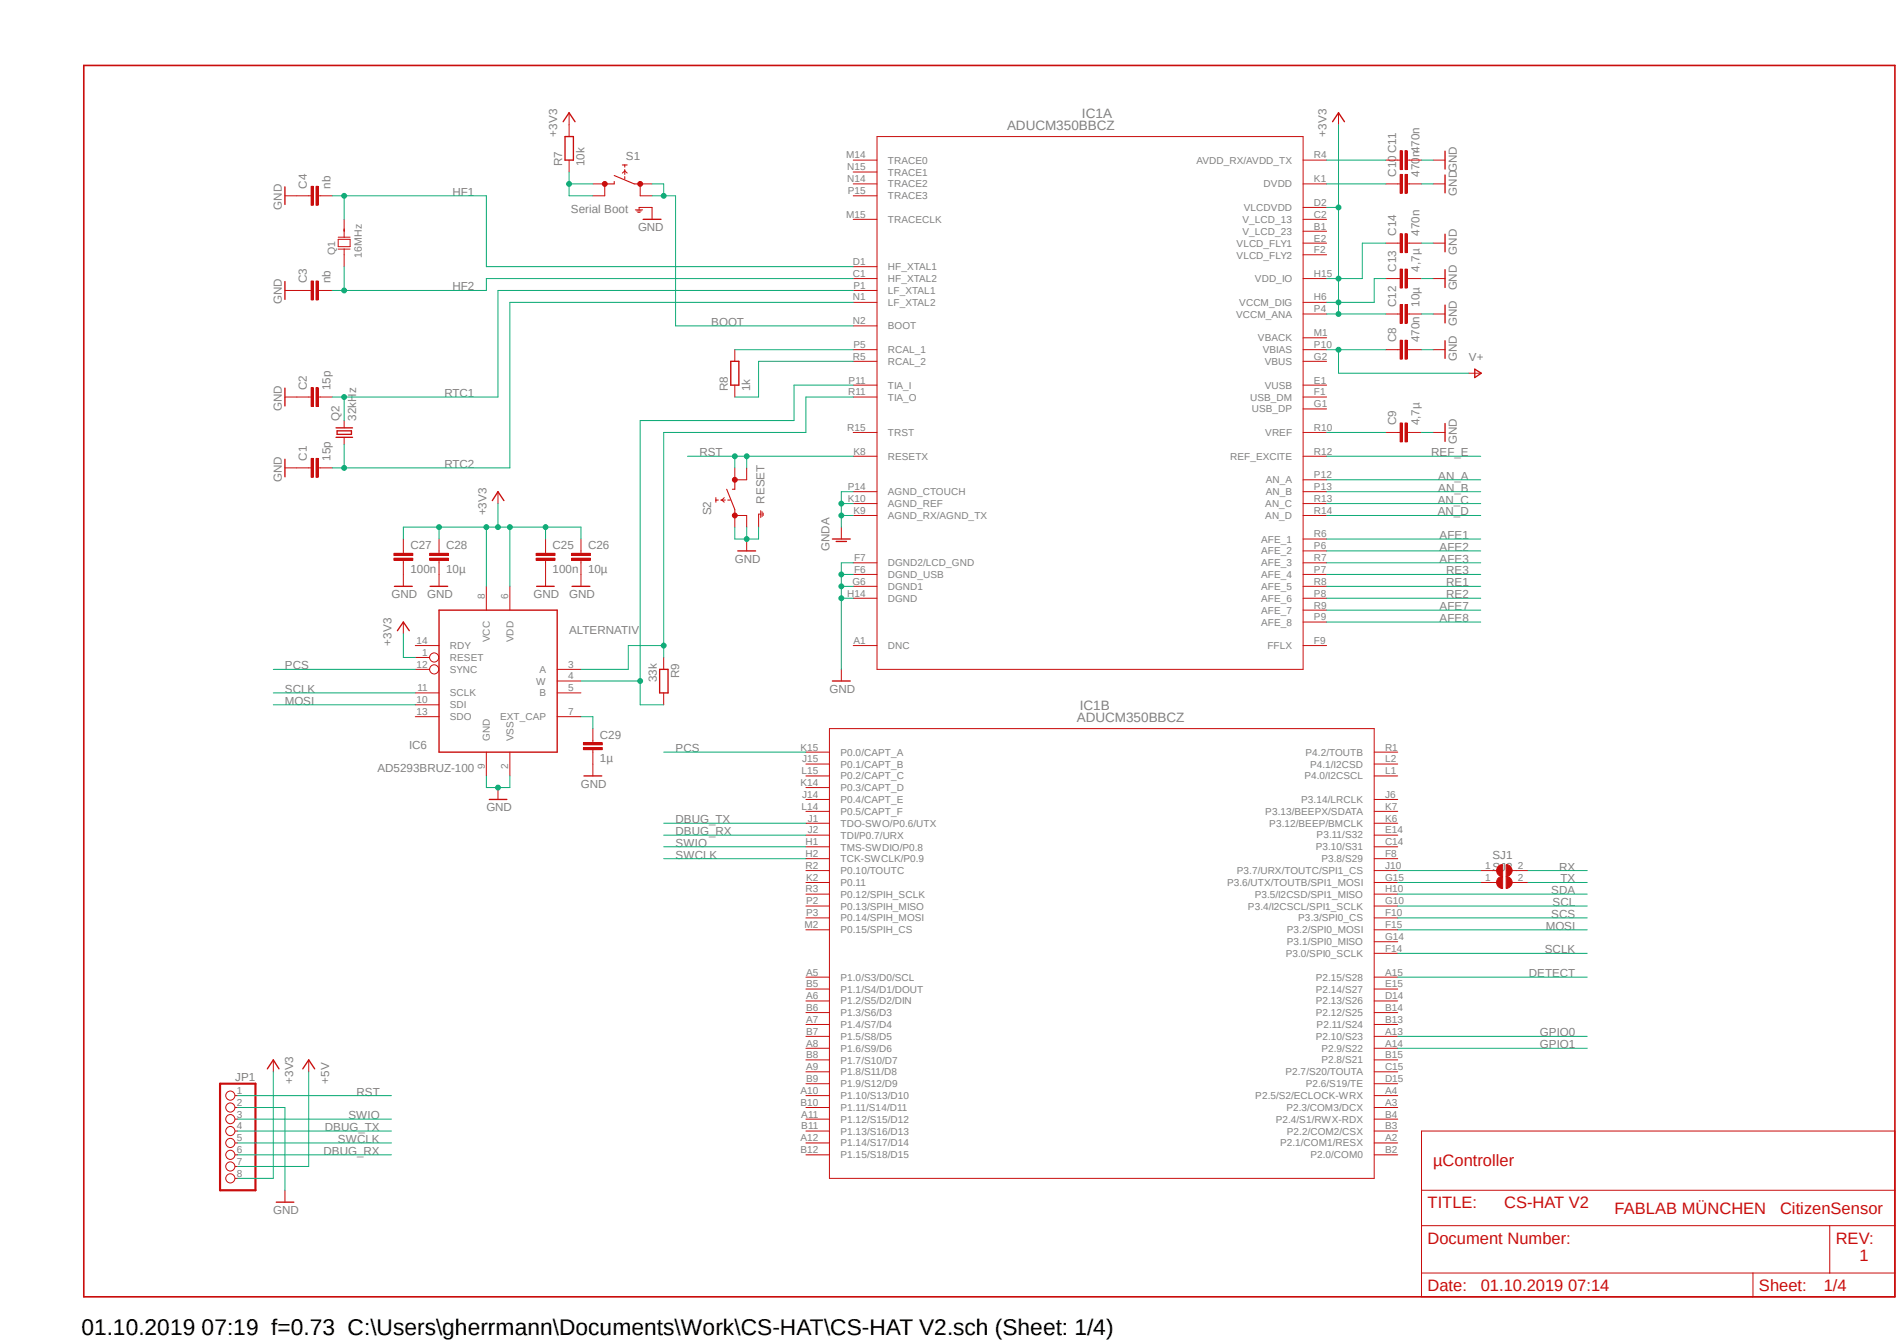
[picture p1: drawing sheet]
<svg xmlns="http://www.w3.org/2000/svg" width="297mm" height="210mm" viewBox="0 0 297 210" stroke-linecap="round" stroke-linejoin="round" font-family="sans-serif">
<path d="M12.7 10l284.3 193.4M297 10l-284.3 193.4" fill="none" stroke="#fff" stroke-width=".16"/>
<g fill="none" stroke="#c90d0c" stroke-width=".16">
<path d="M44.6 30.6h4.1M48.7 29.2h.4v2.9h-.4zM49.5 29.2h.3v2.9h-.3zM49.8 30.6h2.2M53 37.5h1.8v1.1h-1.8zM53 39h1.8M53 37.1h1.8M53.9 34.3v2.8M53.9 39v2.7M133.6 25.1h3.7M133.6 28.8h3.7M133.6 34.3h3.7"/>
<path d="M133.6 26.9h3.7M133.6 30.6h3.7M137.3 21.4h66.7v83.4h-66.7zM204 25.1h3.7M204 28.8h3.7M204 32.5h3.7M204 34.3h3.7M204 36.2h3.7M204 38.1h3.7M204 39.9h3.7M44.6 45.5h4.1M48.7 44h.4v2.9h-.4z"/>
<path d="M49.5 44h.3v2.9h-.3zM49.8 45.5h2.2M133.6 43.6h3.7M133.6 47.3h3.7M133.6 54.7h3.7M133.6 56.6h3.7M133.6 41.7h3.7M133.6 45.5h3.7M133.6 51h3.7M204 43.6h3.7M204 47.3h3.7M204 49.1h3.7"/>
<path d="M204 52.9h3.7M204 54.7h3.7M204 56.6h3.7M44.6 62.1h4.1M44.6 73.2h4.1M48.7 71.8h.4v2.9h-.4zM48.7 60.7h.4v2.9h-.4zM49.5 71.8h.3v2.9h-.3zM49.5 60.7h.3v2.9h-.3zM49.8 62.1h2.2M49.8 73.2h2.2M53.9 65.8v1.2"/>
<path d="M53.9 68.5v1.1M133.6 60.3h3.7M133.6 62.1h3.7M133.6 67.7h3.7M133.6 71.4h3.7M133.6 77h3.7M133.6 78.8h3.7M204 60.3h3.7M204 62.1h3.7M204 64h3.7M204 67.7h3.7M204 71.4h3.7"/>
<path d="M204 75.1h3.7M204 77h3.7M204 78.8h3.7M133.6 80.7h3.7M133.6 88.1h3.7M133.6 89.9h3.7M133.6 91.8h3.7M133.6 93.6h3.7M204 80.7h3.7M204 84.4h3.7M204 86.2h3.7M204 88.1h3.7"/>
<path d="M204 89.9h3.7M204 91.8h3.7M204 93.6h3.7M204 95.5h3.7M204 97.4h3.7M126.2 117.7h3.7M126.2 119.6h3.7M129.9 114h85.3v70.4h-85.3zM133.6 101h3.7M204 101h3.7M215.2 117.7h3.7M215.2 119.6h3.7"/>
<path d="M126.2 121.5h3.7M126.2 123.3h3.7M126.2 125.1h3.7M126.2 127h3.7M126.2 128.9h3.7M126.2 130.7h3.7M126.2 132.5h3.7M126.2 134.4h3.7M126.2 136.3h3.7M126.2 138.1h3.7M126.2 140h3.7M215.2 121.5h3.7"/>
<path d="M215.2 125.1h3.7M215.2 127h3.7M215.2 128.9h3.7M215.2 130.7h3.7M215.2 132.5h3.7M215.2 134.4h3.7M215.2 136.3h3.7M215.2 138.1h3.7M215.2 140h3.7M126.2 141.8h3.7M126.2 143.7h3.7M126.2 145.5h3.7"/>
<path d="M126.2 153h3.7M126.2 154.8h3.7M126.2 156.7h3.7M126.2 158.5h3.7M215.2 141.8h3.7M215.2 143.7h3.7M215.2 145.5h3.7M215.2 153h3.7M215.2 154.8h3.7M215.2 156.7h3.7M215.2 158.5h3.7M215.2 149.2h3.7"/>
<path d="M215.2 147.4h3.7M36.8 171.5h.4M36.8 173.4h.4M36.8 175.2h.4M36.8 177h.4M36.8 178.9h.4M42.8 165.9v1.9M48.3 165.9v1.9M126.2 160.4h3.7M126.2 162.2h3.7M126.2 164.1h3.7M126.2 165.9h3.7"/>
<path d="M126.2 167.8h3.7M126.2 169.6h3.7M126.2 171.5h3.7M126.2 173.4h3.7M126.2 175.2h3.7M126.2 177h3.7M126.2 178.9h3.7M215.2 160.4h3.7M215.2 162.2h3.7M215.2 164.1h3.7M215.2 165.9h3.7M215.2 167.8h3.7"/>
<path d="M215.2 169.6h3.7M215.2 171.5h3.7M215.2 173.4h3.7M215.2 175.2h3.7M215.2 177h3.7M215.2 178.9h3.7M36.8 180.8h.4M36.8 184.4h.4M36.8 182.6h.4M44.6 186.3v1.9M126.2 180.8h3.7M215.2 180.8h3.7"/>
<circle cx="36.1" cy="173.4" r=".72"/>
<circle cx="36.1" cy="175.2" r=".72"/>
<circle cx="36.1" cy="177" r=".72"/>
<circle cx="36.1" cy="171.5" r=".72"/>
<circle cx="36.1" cy="178.9" r=".72"/>
<circle cx="36.1" cy="182.6" r=".72"/>
<circle cx="36.1" cy="184.4" r=".72"/>
<circle cx="36.1" cy="180.8" r=".72"/>
</g>
<path d="M44.6 29.3v2.7M44.6 44.1v2.8M44.6 60.7v2.8M44.6 71.9v2.7M52.6 67h2.6M52.6 68.5h2.6M52.8 67.4h2.2v.6h-2.2zM41.9 167.3l.9-1.4 .9 1.4M47.4 167.3l.9-1.4 1 1.4M43.3 188.2h2.7" fill="none" stroke="#c90d0c" stroke-width=".21"/>
<path d="M48.9 29.2v2.9M49.7 29.2v2.9M48.9 44v2.9M49.7 44v2.9M48.9 60.7v2.9M48.9 71.8v2.9M49.7 60.7v2.9M49.7 71.8v2.9M34.5 169.6h5.5v16.7h-5.5z" fill="none" stroke="#c90d0c" stroke-width=".34"/>
<path d="M235.8 135.3a.93 .93 0 0 1 1 1 .93 .93 0 0 1-1 .9z" fill-rule="evenodd" fill="#c90d0c"/>
<path d="M235.8 135.3a.93 .93 0 0 1 1 1 .93 .93 0 0 1-1 .9z" fill="none" stroke="#c90d0c" stroke-width=".16"/>
<path d="M234.7 135.5l.6-.2v1.9a.95 .95 0 0 1-.9-.7 .95 .95 0 0 1 .3-1z" fill-rule="evenodd" fill="#c90d0c"/>
<path d="M231.9 136.3h2.5M234.7 135.5l.6-.2v1.9a.95 .95 0 0 1-.9-.7 .95 .95 0 0 1 .3-1zM236.8 136.3h2.5" fill="none" stroke="#c90d0c" stroke-width=".16"/>
<path d="M235.8 137.2a.93 .93 0 0 1 1 .9 .93 .93 0 0 1-1 1z" fill-rule="evenodd" fill="#c90d0c"/>
<path d="M235.8 137.2a.93 .93 0 0 1 1 .9 .93 .93 0 0 1-1 1z" fill="none" stroke="#c90d0c" stroke-width=".16"/>
<path d="M234.5 137.6l.2-.3 .6-.1v1.9a.95 .95 0 0 1-.8-1.5z" fill-rule="evenodd" fill="#c90d0c"/>
<g fill="none" stroke="#c90d0c" stroke-width=".16">
<path d="M89.1 17.7v3.7M209.6 17.7v1.8M89.1 25.1v1.8M94.7 28.8v1.8M97.4 27.1l.4-.3 .4 .3M99.5 32.9h1.1M99.7 33h.7M99.9 33.2h.3M100.2 28.8v1.8M100.2 32.5h-.1v.4M131.7 104.8v1.8M231.9 138.1h2.5"/>
<path d="M234.5 137.6l.2-.3 .6-.1v1.9a.95 .95 0 0 1-.8-1.5zM236.8 138.1h2.5"/>
</g>
<path d="M88.2 19l.9-1.3 .9 1.3M208.7 19l.9-1.3 .9 1.3M88.5 21.4h1.3v3.7h-1.3zM130.3 106.6h2.8" fill="none" stroke="#c90d0c" stroke-width=".21"/>
<path d="M96.2 27.5l3.1 1.3h.9M96.2 28.4v.4h-1.5M97.4 25.8h.8M97.8 25.8v.4M97.8 26.5v.8M97.8 27.6v.4" fill="none" stroke="#c90d0c" stroke-width=".17"/>
<circle cx="100.2" cy="28.8" r=".38" fill="#c90d0c"/>
<circle cx="100.2" cy="28.8" r=".38" fill="none" stroke="#c90d0c" stroke-width=".16"/>
<circle cx="94.7" cy="28.8" r=".38" fill="#c90d0c"/>
<g fill="none" stroke="#c90d0c" stroke-width=".16">
<path d="M92.8 28.8h1.9M92.8 30.6h1.9M100.2 28.8h1.9M100.2 30.6h1.9M100.2 32.5h1.9v1.8M217 28.8h2.2M217 25.1h2.2M217 38.1h2.2M219.2 27.3h.4v3h-.4zM219.2 23.6h.4v2.9h-.4zM219.2 36.6h.4v2.9h-.4zM220 27.3h.3v3h-.3z"/>
<path d="M220 23.6h.3v2.9h-.3zM220 36.6h.3v2.9h-.3zM220.3 28.8h2.3M220.3 25.1h2.3M220.3 38.1h2.3M224.4 28.8h1.9M224.4 25.1h1.9M224.4 38.1h1.9M115.1 54.7v1.9M217 54.7h2.2M217 49.1h2.2M217 43.6h2.2"/>
<path d="M219.2 53.3h.4v2.9h-.4zM219.2 47.7h.4v2.9h-.4zM219.2 42.1h.4v3h-.4zM220 53.3h.3v2.9h-.3zM220 47.7h.3v2.9h-.3zM220 42.1h.3v3h-.3zM220.3 54.7h2.3M220.3 49.1h2.3M220.3 43.6h2.3M224.4 54.7h1.9M224.4 49.1h1.9M224.4 43.6h1.9"/>
<path d="M113.4 77.9l-.4 .4 .4 .3M115.1 60.3v1.8M115.1 75.1h1.8M119.1 79.9v1.1M217 67.7h2.2M219.2 66.2h.4v3h-.4zM220 66.2h.3v3h-.3zM220.3 67.7h2.3M224.4 67.7h1.9M115.1 80.7h1.8M119.1 80.5h-.3v.2M119.3 80.1v.8"/>
<path d="M119.5 80.3v.4M131.7 82.5v1.9M103.9 102.9v1.9M103.9 108.5v1.8"/>
<circle cx="94.7" cy="28.8" r=".38"/>
</g>
<path d="M100.7 34.3h2.8M226.3 23.7v2.8M226.3 27.4v2.8M226.3 36.7v2.7M114.4 56.6h1.3v3.7h-1.3zM226.3 42.2v2.8M226.3 47.8v2.7M226.3 53.3v2.8M226.3 66.3v2.8M130.3 84.4h2.8M130.9 84.8h1.6M103.3 104.8h1.3v3.7h-1.3z" fill="none" stroke="#c90d0c" stroke-width=".21"/>
<g fill="none" stroke="#c90d0c" stroke-width=".34">
<path d="M219.4 23.6v2.9M219.4 27.3v3M219.4 36.6v2.9M220.2 23.6v2.9M220.2 27.3v3M220.2 36.6v2.9M219.4 42.1v3M219.4 47.7v2.9M219.4 53.3v2.9M220.2 42.1v3M220.2 47.7v2.9M220.2 53.3v2.9"/>
<path d="M219.4 66.2v3M220.2 66.2v3"/>
</g>
<path d="M112.1 78.3h.4M112.1 77.9v.7M112.9 78.3h.7M113.8 76.6l1.3 3.2v.9M114 78.3h.3M115.1 75.1v1.5h-.4" fill="none" stroke="#c90d0c" stroke-width=".17"/>
<circle cx="115.1" cy="80.7" r=".38" fill="#c90d0c"/>
<circle cx="115.1" cy="80.7" r=".38" fill="none" stroke="#c90d0c" stroke-width=".16"/>
<circle cx="115.1" cy="75.1" r=".38" fill="#c90d0c"/>
<g fill="none" stroke="#c90d0c" stroke-width=".16">
<path d="M230 58.4h1.9M78 77v1.8M115.1 73.2v1.9M116.9 73.2v1.9M61.7 87.4h2.9v.3h-2.9zM61.7 86.6h2.9v.4h-2.9zM63.2 84.4v2.2M63.2 87.7v4.1M63.2 97.4v1.8M67.3 87.4h2.9v.3h-2.9zM67.3 86.6h2.9v.4h-2.9zM68.7 84.4v2.2"/>
<path d="M68.7 87.7v4.1M76.2 91.8v3.7M79.8 91.8v3.7M83.9 87.4h3v.3h-3zM83.9 86.6h3v.4h-3zM85.4 84.4v2.2M85.4 87.7v4.1M89.5 87.4h3v.3h-3zM89.5 86.6h3v.4h-3zM91 84.4v2.2M91 87.7v4.1M115.1 80.7v1.8"/>
<path d="M116.9 80.7v1.8M116.9 84.4v1.8M118.8 80.7v1.8M65 104.8h2.3M65 108.5h3.7M65 110.3h3.7M65 112.2h3.7M65 101h3.7M65 102.9h2.3M76.2 117.7v3.8M79.8 117.7v3.8M87.2 104.8h3.8"/>
<path d="M87.2 108.5h3.8M87.2 112.2h3.8M87.2 106.6h3.8M91.4 117h2.9v.3h-2.9zM91.4 116.2h2.9v.4h-2.9zM92.8 114v2.2M92.8 117.3v4.2M78 123.3v1.8M222.6 177h74.1v26h-74.1zM222.6 191.9h74.1M222.6 199.3h74.1M222.6 186.3h74.1"/>
<path d="M274.5 199.3v3.7M286.5 191.9v7.4"/>
<circle cx="115.1" cy="75.1" r=".38"/>
<circle cx="68" cy="102.9" r=".72"/>
<circle cx="68" cy="104.8" r=".72"/>
</g>
<path d="M230.9 57.8l1 .6-1 .7zM77.1 78.4l.9-1.4 .9 1.4M61.8 91.8h2.8M62.2 98.7l1-1.3 .9 1.3M67.3 91.8h2.8M68.7 95.5h18.5v22.2h-18.5zM84 91.8h2.8M89.6 91.8h2.8M115.5 86.2h2.8M76.6 125.1h2.8M91.4 121.5h2.8" fill="none" stroke="#c90d0c" stroke-width=".21"/>
<path d="M13.1 10.2h283.6v192.8h-283.6z" fill="none" stroke="#c90d0c" stroke-width=".25"/>
<path d="M61.7 87.5h2.9M61.7 86.8h2.9M67.3 87.5h2.9M67.3 86.8h2.9M83.9 87.5h3M83.9 86.8h3M89.5 87.5h3M89.5 86.8h3M91.4 117.2h2.9M91.4 116.4h2.9" fill="none" stroke="#c90d0c" stroke-width=".34"/>
<path d="M52 30.6h1.9v3.7" fill="none" stroke="#0dab76" stroke-width=".16"/>
<circle cx="53.9" cy="30.6" r=".38" fill="#0dab76"/>
<g fill="none" stroke="#0dab76" stroke-width=".16">
<path d="M53.9 30.6h22.3v11.1h57.4M53.9 41.7v3.8h-1.9"/>
<circle cx="53.9" cy="30.6" r=".38"/>
</g>
<circle cx="53.9" cy="45.5" r=".38" fill="#0dab76"/>
<g fill="none" stroke="#0dab76" stroke-width=".16">
<path d="M133.6 43.6h-57.4v1.9h-22.3M52 62.1h1.9v3.7"/>
<circle cx="53.9" cy="45.5" r=".38"/>
</g>
<circle cx="53.9" cy="62.1" r=".38" fill="#0dab76"/>
<g fill="none" stroke="#0dab76" stroke-width=".16">
<path d="M133.6 45.5h-55.6v16.6h-24.1M53.9 69.6v3.6h-1.9"/>
<circle cx="53.9" cy="62.1" r=".38"/>
</g>
<circle cx="53.9" cy="73.2" r=".38" fill="#0dab76"/>
<g fill="none" stroke="#0dab76" stroke-width=".16">
<path d="M133.6 47.3h-53.8v25.9h-25.9M131.7 93.6h1.9M133.6 91.8h-1.9v13M37.2 173.4h7.4v12.9"/>
<circle cx="53.9" cy="73.2" r=".38"/>
</g>
<circle cx="131.7" cy="93.6" r=".38" fill="#0dab76"/>
<g fill="none" stroke="#0dab76" stroke-width=".16">
<path d="M133.6 89.9h-1.9v1.9"/>
<circle cx="131.7" cy="93.6" r=".38"/>
</g>
<circle cx="131.7" cy="91.8" r=".38" fill="#0dab76"/>
<g fill="none" stroke="#0dab76" stroke-width=".16">
<path d="M133.6 88.1h-1.9v1.8"/>
<circle cx="131.7" cy="91.8" r=".38"/>
</g>
<circle cx="131.7" cy="89.9" r=".38" fill="#0dab76"/>
<g fill="none" stroke="#0dab76" stroke-width=".16">
<path d="M222.6 25.1h1.8M222.6 28.8h1.8M222.6 38.1h1.8M222.6 54.7h1.8M222.6 43.6h1.8M222.6 49.1h1.8M222.6 67.7h1.8M115.1 82.5v1.9h1.8v-1.9"/>
<circle cx="131.7" cy="89.9" r=".38"/>
</g>
<circle cx="116.9" cy="84.4" r=".38" fill="#0dab76"/>
<g fill="none" stroke="#0dab76" stroke-width=".16">
<path d="M118.8 82.5v1.9h-1.9M76.2 121.5v1.8h3.6v-1.8"/>
<circle cx="116.9" cy="84.4" r=".38"/>
</g>
<circle cx="78" cy="123.3" r=".38" fill="#0dab76"/>
<g fill="none" stroke="#0dab76" stroke-width=".16">
<path d="M107.7 71.4h25.9M116.9 71.4v1.8M37.2 171.5h24.1"/>
<circle cx="78" cy="123.3" r=".38"/>
</g>
<circle cx="116.9" cy="71.4" r=".38" fill="#0dab76"/>
<g fill="none" stroke="#0dab76" stroke-width=".16">
<path d="M115.1 71.4v1.8"/>
<circle cx="116.9" cy="71.4" r=".38"/>
</g>
<circle cx="115.1" cy="71.4" r=".38" fill="#0dab76"/>
<g fill="none" stroke="#0dab76" stroke-width=".16">
<path d="M209.6 19.5v24.1h-1.9M207.7 32.5h1.9M103.9 132.5h22.3M103.9 128.9h22.3M103.9 134.4h22.3M103.9 130.7h22.3M37.2 175.2h24.1M37.2 177h24.1M37.2 178.9h24.1M42.8 167.8v16.6h-5.6M48.3 167.8v14.8h-11.1M37.2 180.8h24.1"/>
<circle cx="115.1" cy="71.4" r=".38"/>
</g>
<circle cx="209.6" cy="32.5" r=".38" fill="#0dab76"/>
<g fill="none" stroke="#0dab76" stroke-width=".16">
<path d="M209.6 47.3v1.8h-1.9"/>
<circle cx="209.6" cy="32.5" r=".38"/>
</g>
<circle cx="209.6" cy="43.6" r=".38" fill="#0dab76"/>
<g fill="none" stroke="#0dab76" stroke-width=".16">
<path d="M209.6 43.6v3.7h-1.9"/>
<circle cx="209.6" cy="43.6" r=".38"/>
</g>
<circle cx="209.6" cy="47.3" r=".38" fill="#0dab76"/>
<g fill="none" stroke="#0dab76" stroke-width=".16">
<path d="M209.6 49.1h7.4"/>
<circle cx="209.6" cy="47.3" r=".38"/>
</g>
<circle cx="209.6" cy="49.1" r=".38" fill="#0dab76"/>
<g fill="none" stroke="#0dab76" stroke-width=".16">
<path d="M217 38.1h-3.7v5.5h-3.7M217 43.6h-1.8v3.7h-5.6M85.4 82.5v1.9M91 84.4v-1.9h-11.2v9.3"/>
<circle cx="209.6" cy="49.1" r=".38"/>
</g>
<circle cx="85.4" cy="82.5" r=".38" fill="#0dab76"/>
<g fill="none" stroke="#0dab76" stroke-width=".16">
<path d="M63.2 84.4v-1.9h13v9.3M68.7 82.5v1.9"/>
<circle cx="85.4" cy="82.5" r=".38"/>
</g>
<circle cx="68.7" cy="82.5" r=".38" fill="#0dab76"/>
<g fill="none" stroke="#0dab76" stroke-width=".16">
<path d="M78 82.5h1.8"/>
<circle cx="68.7" cy="82.5" r=".38"/>
</g>
<circle cx="79.8" cy="82.5" r=".38" fill="#0dab76"/>
<circle cx="79.8" cy="82.5" r=".38" fill="none" stroke="#0dab76" stroke-width=".16"/>
<circle cx="76.2" cy="82.5" r=".38" fill="#0dab76"/>
<g fill="none" stroke="#0dab76" stroke-width=".16">
<path d="M78 78.8v3.7h-1.8"/>
<circle cx="76.2" cy="82.5" r=".38"/>
</g>
<circle cx="78" cy="82.5" r=".38" fill="#0dab76"/>
<g fill="none" stroke="#0dab76" stroke-width=".16">
<path d="M89.1 26.9v3.7h3.7M89.1 28.8h3.7M207.7 78.8h24.2M207.7 77h24.2M207.7 75.1h24.2M207.7 71.4h24.2M63.2 99.2v3.7h1.8M207.7 97.4h24.2M207.7 95.5h24.2M207.7 93.6h24.2M207.7 91.8h24.2M207.7 89.9h24.2"/>
<path d="M207.7 88.1h24.2M207.7 86.2h24.2M207.7 84.4h24.2M207.7 80.7h24.2M218.9 136.3h13M218.9 138.1h13M239.3 136.3h9.2M239.3 138.1h9.2"/>
<circle cx="78" cy="82.5" r=".38"/>
</g>
<circle cx="89.1" cy="28.8" r=".38" fill="#0dab76"/>
<g fill="none" stroke="#0dab76" stroke-width=".16">
<path d="M102.1 28.8h1.8v1.8M102.1 30.6h3.7"/>
<circle cx="89.1" cy="28.8" r=".38"/>
</g>
<circle cx="103.9" cy="30.6" r=".38" fill="#0dab76"/>
<g fill="none" stroke="#0dab76" stroke-width=".16">
<path d="M105.8 30.6v20.4h27.8M131.7 78.8h1.9M133.6 77h-1.9v5.5"/>
<circle cx="103.9" cy="30.6" r=".38"/>
</g>
<circle cx="131.7" cy="78.8" r=".38" fill="#0dab76"/>
<g fill="none" stroke="#0dab76" stroke-width=".16">
<path d="M131.7 80.7h1.9"/>
<circle cx="131.7" cy="78.8" r=".38"/>
</g>
<circle cx="131.7" cy="80.7" r=".38" fill="#0dab76"/>
<g fill="none" stroke="#0dab76" stroke-width=".16">
<path d="M115.1 54.7h18.5M133.6 56.6h-14.8v5.5h-3.7M133.6 60.3h-9.3v5.5h-24.1v44.5h3.7M91 106.6h9.2"/>
<circle cx="131.7" cy="80.7" r=".38"/>
</g>
<circle cx="100.2" cy="106.6" r=".38" fill="#0dab76"/>
<g fill="none" stroke="#0dab76" stroke-width=".16">
<path d="M133.6 62.1h-7.4v5.6h-22.3v35.2M103.9 101h-5.5v3.8"/>
<circle cx="100.2" cy="106.6" r=".38"/>
</g>
<circle cx="103.9" cy="101" r=".38" fill="#0dab76"/>
<g fill="none" stroke="#0dab76" stroke-width=".16">
<path d="M207.7 28.8h9.3M207.7 25.1h9.3M207.7 54.7h9.3M209.6 54.7v3.7M207.7 67.7h9.3M91 104.8h7.4M218.9 140h29.6M218.9 141.8h29.6"/>
<circle cx="103.9" cy="101" r=".38"/>
</g>
<circle cx="209.6" cy="54.7" r=".38" fill="#0dab76"/>
<g fill="none" stroke="#0dab76" stroke-width=".16">
<path d="M209.6 58.4h20.4M42.8 110.3h22.2M42.8 108.5h22.2M42.8 104.8h22.2M91 112.2h1.8v1.8M103.9 117.7h22.3M218.9 143.7h29.6M218.9 145.5h29.6M218.9 149.2h29.6M218.9 153h29.6M218.9 162.2h29.6M218.9 164.1h29.6"/>
<circle cx="209.6" cy="54.7" r=".38"/>
</g>
<text font-size="3.6" x="12.7" y="209">01.10.2019 07:19 f=0.73 C:\Users\gherrmann\Documents\Work\CS-HAT\CS-HAT V2.sch (Sheet: 1/4)</text>
<g font-size="2.6" fill="#c90d0c">
<text x="224.4" y="182.6">µController</text>
<text x="223.5" y="189.1">TITLE:</text>
<text x="235.5" y="189.1">CS-HAT V2</text>
<text x="252.8" y="190">FABLAB MÜNCHEN</text>
<text x="278.7" y="190">CitizenSensor</text>
<text x="223.5" y="194.6">Document Number:</text>
<text x="287.4" y="194.6">REV:</text>
<text x="291.2" y="197.4">1</text>
<text x="223.5" y="202.1">Date:</text>
<text x="231.9" y="202.1">01.10.2019 07:14</text>
<text x="275.4" y="202.1">Sheet:</text>
<text x="285.6" y="202.1">1/4</text>
</g>
<g font-size="2.1" fill="#808080">
<text x="157.7" y="20.3">ADUCM350BBCZ</text>
<text x="169.4" y="18.4">IC1A</text>
<text x="168.6" y="112.9">ADUCM350BBCZ</text>
<text x="169.1" y="111.1">IC1B</text>
</g>
<g font-size="1.8" fill="#808080">
<text x="87.2" y="21.4" transform="rotate(-90 87.2 21.4)">+3V3</text>
<text x="207.7" y="21.4" transform="rotate(-90 207.7 21.4)">+3V3</text>
<text x="48" y="29.5" transform="rotate(-90 48 29.5)">C4</text>
<text x="51.8" y="29.5" transform="rotate(-90 51.8 29.5)">nb</text>
<text x="88" y="26" transform="rotate(-90 88 26)">R7</text>
<text x="91.5" y="26" transform="rotate(-90 91.5 26)">10k</text>
<text x="98" y="25.1">S1</text>
<text x="218.6" y="27.6" transform="rotate(-90 218.6 27.6)">C10 C11</text>
<text x="222.3" y="27.6" transform="rotate(-90 222.3 27.6)">470n470n</text>
<text x="44.1" y="32.8" transform="rotate(-90 44.1 32.8)">GND</text>
<text x="70.9" y="30.6">HF1</text>
<text x="89.4" y="33.4">Serial Boot</text>
<text x="228.1" y="30.6" transform="rotate(-90 228.1 30.6)">GNDGND</text>
<text x="99.9" y="36.2">GND</text>
<text x="218.6" y="36.9" transform="rotate(-90 218.6 36.9)">C14</text>
<text x="222.3" y="36.9" transform="rotate(-90 222.3 36.9)">470n</text>
<text x="228.1" y="39.9" transform="rotate(-90 228.1 39.9)">GND</text>
<text x="44.1" y="47.6" transform="rotate(-90 44.1 47.6)">GND</text>
<text x="48" y="44.4" transform="rotate(-90 48 44.4)">C3</text>
<text x="51.8" y="44.4" transform="rotate(-90 51.8 44.4)">nb</text>
<text x="70.9" y="45.5">HF2</text>
<text x="218.6" y="42.5" transform="rotate(-90 218.6 42.5)">C13</text>
<text x="222.3" y="42.5" transform="rotate(-90 222.3 42.5)">4,7µ</text>
<text x="228.1" y="45.5" transform="rotate(-90 228.1 45.5)">GND</text>
<text x="111.4" y="51">BOOT</text>
<text x="218.6" y="53.6" transform="rotate(-90 218.6 53.6)">C8</text>
<text x="218.6" y="48" transform="rotate(-90 218.6 48)">C12</text>
<text x="222.3" y="53.6" transform="rotate(-90 222.3 53.6)">470n</text>
<text x="222.3" y="48" transform="rotate(-90 222.3 48)">10µ</text>
<text x="228.1" y="51" transform="rotate(-90 228.1 51)">GND</text>
<text x="228.1" y="56.6" transform="rotate(-90 228.1 56.6)">GND</text>
<text x="230" y="56.6">V+</text>
<text x="44.1" y="64.3" transform="rotate(-90 44.1 64.3)">GND</text>
<text x="48" y="61" transform="rotate(-90 48 61)">C2</text>
<text x="51.8" y="61" transform="rotate(-90 51.8 61)">15p</text>
<text x="53.2" y="65.8" transform="rotate(-90 53.2 65.8)">Q2</text>
<text x="55.7" y="65.8" transform="rotate(-90 55.7 65.8)">32kHz</text>
<text x="69.6" y="62.1">RTC1</text>
<text x="114" y="61.2" transform="rotate(-90 114 61.2)">R8</text>
<text x="117.5" y="61.2" transform="rotate(-90 117.5 61.2)">1k</text>
<text x="109.5" y="71.4">RST</text>
<text x="218.6" y="66.6" transform="rotate(-90 218.6 66.6)">C9</text>
<text x="222.3" y="66.6" transform="rotate(-90 222.3 66.6)">4,7µ</text>
<text x="224.1" y="71.4">REF_E</text>
<text x="228.1" y="69.6" transform="rotate(-90 228.1 69.6)">GND</text>
<text x="44.1" y="75.4" transform="rotate(-90 44.1 75.4)">GND</text>
<text x="48" y="72.1" transform="rotate(-90 48 72.1)">C1</text>
<text x="51.8" y="72.1" transform="rotate(-90 51.8 72.1)">15p</text>
<text x="69.6" y="73.2">RTC2</text>
<text x="225.2" y="77">AN_B</text>
<text x="225.2" y="75.1">AN_A</text>
<text x="76.2" y="80.7" transform="rotate(-90 76.2 80.7)">+3V3</text>
<text x="111.4" y="80.7" transform="rotate(-90 111.4 80.7)">S2</text>
<text x="119.7" y="78.8" transform="rotate(-90 119.7 78.8)">RESET</text>
<text x="225.1" y="80.7">AN_D</text>
<text x="225.1" y="78.8">AN_C</text>
<text x="64.3" y="89.7">100n</text>
<text x="64.3" y="85.9">C27</text>
<text x="69.8" y="89.7">10µ</text>
<text x="69.8" y="85.9">C28</text>
<text x="86.5" y="89.7">100n</text>
<text x="86.5" y="85.9">C25</text>
<text x="92.1" y="89.7">10µ</text>
<text x="92.1" y="85.9">C26</text>
<text x="115.1" y="88.1">GND</text>
<text x="129.9" y="86.2" transform="rotate(-90 129.9 86.2)">GNDA</text>
<text x="225.4" y="88.1">AFE3</text>
<text x="225.4" y="86.2">AFE2</text>
<text x="225.4" y="84.4">AFE1</text>
<text x="226.4" y="89.9">RE3</text>
<text x="61.3" y="93.6">GND</text>
<text x="66.9" y="93.6">GND</text>
<text x="83.6" y="93.6">GND</text>
<text x="89.1" y="93.6">GND</text>
<text x="225.4" y="95.5">AFE7</text>
<text x="226.4" y="93.6">RE2</text>
<text x="226.4" y="91.8">RE1</text>
<text x="61.3" y="101" transform="rotate(-90 61.3 101)">+3V3</text>
<text x="89.1" y="99.2">ALTERNATIV</text>
<text x="225.4" y="97.4">AFE8</text>
<text x="44.6" y="104.8">PCS</text>
<text x="102.9" y="106.8" transform="rotate(-90 102.9 106.8)">33k</text>
<text x="106.3" y="106.2" transform="rotate(-90 106.3 106.2)">R9</text>
<text x="44.6" y="110.3">MOSI</text>
<text x="44.6" y="108.5">SCLK</text>
<text x="129.9" y="108.5">GND</text>
<text x="64" y="117.2">IC6</text>
<text x="93.9" y="119.3">1µ</text>
<text x="93.9" y="115.6">C29</text>
<text x="105.8" y="117.7">PCS</text>
<text x="59.1" y="120.9">AD5293BRUZ-100</text>
<text x="91" y="123.3">GND</text>
<text x="76.2" y="127">GND</text>
<text x="105.8" y="128.9">DBUG_TX</text>
<text x="105.8" y="130.7">DBUG_RX</text>
<text x="105.8" y="132.5">SWIO</text>
<text x="105.8" y="134.4">SWCLK</text>
<text x="233.7" y="134.4">SJ1</text>
<text x="233.7" y="136.3">SJ2</text>
<text x="244.1" y="136.3">RX</text>
<text x="242.9" y="140">SDA</text>
<text x="242.9" y="143.7">SCS</text>
<text x="243.1" y="141.8">SCL</text>
<text x="244.3" y="138.1">TX</text>
<text x="241.9" y="149.2">SCLK</text>
<text x="242.1" y="145.5">MOSI</text>
<text x="239.4" y="153">DETECT</text>
<text x="241.1" y="162.2">GPIO0</text>
<text x="241.1" y="164.1">GPIO1</text>
<text x="36.8" y="169.2">JP1</text>
<text x="45.9" y="169.6" transform="rotate(-90 45.9 169.6)">+3V3</text>
<text x="51.5" y="169.6" transform="rotate(-90 51.5 169.6)">+5V</text>
<text x="55.8" y="171.5">RST</text>
<text x="50.9" y="177">DBUG_TX</text>
<text x="52.9" y="178.9">SWCLK</text>
<text x="54.6" y="175.2">SWIO</text>
<text x="50.7" y="180.8">DBUG_RX</text>
<text x="42.8" y="190">GND</text>
</g>
<g font-size="1.7" fill="#808080">
<text x="52.5" y="39.9" transform="rotate(-90 52.5 39.9)">Q1</text>
<text x="56.7" y="40.3" transform="rotate(-90 56.7 40.3)">16MHz</text>
</g>
<g font-size="1.6" fill="#808080">
<text x="132.5" y="24.8">M14</text>
<text x="132.7" y="26.7">N15</text>
<text x="132.7" y="28.5">N14</text>
<text x="139" y="25.6">TRACE0</text>
<text x="139" y="27.5">TRACE1</text>
<text x="139" y="29.3">TRACE2</text>
<text x="187.4" y="25.6">AVDD_RX/AVDD_TX</text>
<text x="197.9" y="29.3">DVDD</text>
<text x="205.7" y="24.8">R4</text>
<text x="205.7" y="28.5">K1</text>
<text x="132.5" y="34.1">M15</text>
<text x="132.8" y="30.4">P15</text>
<text x="139" y="31.2">TRACE3</text>
<text x="139" y="34.9">TRACECLK</text>
<text x="194.6" y="34.9">V_LCD_13</text>
<text x="194.8" y="33">VLCDVDD</text>
<text x="205.7" y="32.2">D2</text>
<text x="205.7" y="34.1">C2</text>
<text x="205.7" y="35.9">B1</text>
<text x="133.6" y="41.5">D1</text>
<text x="193.6" y="38.6">VLCD_FLY1</text>
<text x="193.6" y="40.5">VLCD_FLY2</text>
<text x="194.6" y="36.7">V_LCD_23</text>
<text x="205.7" y="37.8">E2</text>
<text x="205.7" y="39.6">F2</text>
<text x="133.6" y="43.3">C1</text>
<text x="133.6" y="47">N1</text>
<text x="133.6" y="45.2">P1</text>
<text x="139" y="42.3">HF_XTAL1</text>
<text x="139" y="44.2">HF_XTAL2</text>
<text x="139" y="46">LF_XTAL1</text>
<text x="139" y="47.8">LF_XTAL2</text>
<text x="194.1" y="47.9">VCCM_DIG</text>
<text x="196.5" y="44.2">VDD_IO</text>
<text x="205.7" y="43.3">H15</text>
<text x="205.7" y="47">H6</text>
<text x="133.6" y="50.8">N2</text>
<text x="139" y="51.6">BOOT</text>
<text x="193.5" y="49.7">VCCM_ANA</text>
<text x="197" y="53.4">VBACK</text>
<text x="205.7" y="48.9">P4</text>
<text x="205.7" y="52.6">M1</text>
<text x="133.6" y="56.3">R5</text>
<text x="133.6" y="54.5">P5</text>
<text x="139" y="55.3">RCAL_1</text>
<text x="139" y="57.1">RCAL_2</text>
<text x="197.7" y="55.3">VBIAS</text>
<text x="198" y="57.2">VBUS</text>
<text x="205.7" y="54.5">P10</text>
<text x="205.7" y="56.3">G2</text>
<text x="132.8" y="61.9">R11</text>
<text x="132.9" y="60">P11</text>
<text x="139" y="60.8">TIA_I</text>
<text x="139" y="62.7">TIA_O</text>
<text x="195.7" y="62.7">USB_DM</text>
<text x="196" y="64.6">USB_DP</text>
<text x="198" y="60.8">VUSB</text>
<text x="205.7" y="60">E1</text>
<text x="205.7" y="61.9">F1</text>
<text x="205.7" y="63.7">G1</text>
<text x="132.7" y="67.4">R15</text>
<text x="133.6" y="71.2">K8</text>
<text x="139" y="68.2">TRST</text>
<text x="139" y="72">RESETX</text>
<text x="192.6" y="72">REF_EXCITE</text>
<text x="198.1" y="68.2">VREF</text>
<text x="205.7" y="67.4">R10</text>
<text x="205.7" y="71.2">R12</text>
<text x="132.8" y="76.7">P14</text>
<text x="139" y="77.5">AGND_CTOUCH</text>
<text x="198.2" y="75.6">AN_A</text>
<text x="198.2" y="77.5">AN_B</text>
<text x="205.7" y="74.8">P12</text>
<text x="205.7" y="76.7">P13</text>
<text x="132.8" y="78.6">K10</text>
<text x="133.6" y="80.4">K9</text>
<text x="139" y="79.4">AGND_REF</text>
<text x="139" y="81.2">AGND_RX/AGND_TX</text>
<text x="198.1" y="79.4">AN_C</text>
<text x="198.1" y="81.2">AN_D</text>
<text x="205.7" y="78.6">R13</text>
<text x="205.7" y="80.4">R14</text>
<text x="133.7" y="87.8">F7</text>
<text x="133.7" y="89.7">F6</text>
<text x="139" y="88.6">DGND2/LCD_GND</text>
<text x="197.5" y="84.9">AFE_1</text>
<text x="197.5" y="86.8">AFE_2</text>
<text x="197.5" y="88.6">AFE_3</text>
<text x="205.7" y="84.1">R6</text>
<text x="205.7" y="86">P6</text>
<text x="205.7" y="87.8">R7</text>
<text x="205.7" y="89.7">P7</text>
<text x="75.9" y="93.8" transform="rotate(-90 75.9 93.8)">8</text>
<text x="79.6" y="93.8" transform="rotate(-90 79.6 93.8)">6</text>
<text x="132.7" y="93.4">H14</text>
<text x="133.5" y="91.5">G6</text>
<text x="139" y="90.5">DGND_USB</text>
<text x="139" y="92.3">DGND1</text>
<text x="139" y="94.2">DGND</text>
<text x="197.5" y="90.5">AFE_4</text>
<text x="197.5" y="92.3">AFE_5</text>
<text x="197.5" y="94.2">AFE_6</text>
<text x="205.7" y="91.5">R8</text>
<text x="205.7" y="93.4">P8</text>
<text x="205.7" y="95.3">R9</text>
<text x="65.2" y="100.8">14</text>
<text x="70.4" y="101.6">RDY</text>
<text x="76.7" y="100.5" transform="rotate(-90 76.7 100.5)">VCC</text>
<text x="80.4" y="100.5" transform="rotate(-90 80.4 100.5)">VDD</text>
<text x="133.6" y="100.8">A1</text>
<text x="139" y="101.6">DNC</text>
<text x="197.5" y="96.1">AFE_7</text>
<text x="197.5" y="97.9">AFE_8</text>
<text x="198.5" y="101.6">FFLX</text>
<text x="205.7" y="97.1">P9</text>
<text x="205.7" y="100.8">F9</text>
<text x="65.2" y="104.5">12</text>
<text x="66.1" y="102.7">1</text>
<text x="70.4" y="105.3">SYNC</text>
<text x="70.4" y="103.5">RESET</text>
<text x="83.9" y="107.1">W</text>
<text x="84.5" y="105.3">A</text>
<text x="89" y="106.3">4</text>
<text x="89" y="104.5">3</text>
<text x="65.2" y="110.1">10</text>
<text x="65.2" y="111.9">13</text>
<text x="65.4" y="108.2">11</text>
<text x="70.4" y="109">SCLK</text>
<text x="70.4" y="110.9">SDI</text>
<text x="70.4" y="112.7">SDO</text>
<text x="78.3" y="112.7">EXT_CAP</text>
<text x="84.5" y="109">B</text>
<text x="89" y="108.2">5</text>
<text x="89" y="111.9">7</text>
<text x="76.7" y="116" transform="rotate(-90 76.7 116)">GND</text>
<text x="80.4" y="116" transform="rotate(-90 80.4 116)">VSS</text>
<text x="125.3" y="117.5">K15</text>
<text x="125.6" y="119.3">J15</text>
<text x="131.6" y="118.3">P0.0/CAPT_A</text>
<text x="204.4" y="118.3">P4.2/TOUTB</text>
<text x="216.9" y="119.3">L2</text>
<text x="216.9" y="117.5">R1</text>
<text x="75.9" y="120.3" transform="rotate(-90 75.9 120.3)">9</text>
<text x="79.6" y="120.3" transform="rotate(-90 79.6 120.3)">2</text>
<text x="125.3" y="123">K14</text>
<text x="125.5" y="121.2">L15</text>
<text x="125.6" y="124.9">J14</text>
<text x="131.6" y="120.1">P0.1/CAPT_B</text>
<text x="131.6" y="122">P0.2/CAPT_C</text>
<text x="131.6" y="123.9">P0.3/CAPT_D</text>
<text x="131.6" y="125.7">P0.4/CAPT_E</text>
<text x="203.7" y="125.7">P3.14/LRCLK</text>
<text x="204.3" y="122">P4.0/I2CSCL</text>
<text x="205.1" y="120.1">P4.1/I2CSD</text>
<text x="216.9" y="124.9">J6</text>
<text x="216.9" y="121.2">L1</text>
<text x="125.5" y="126.7">L14</text>
<text x="126.5" y="128.6">J1</text>
<text x="126.5" y="130.4">J2</text>
<text x="131.6" y="127.6">P0.5/CAPT_F</text>
<text x="131.6" y="129.4">TDO-SWO/P0.6/UTX</text>
<text x="131.6" y="131.3">TDI/P0.7/URX</text>
<text x="198.1" y="127.6">P3.13/BEEPX/SDATA</text>
<text x="198.8" y="129.4">P3.12/BEEP/BMCLK</text>
<text x="206.2" y="131.2">P3.11/S32</text>
<text x="216.9" y="130.4">E14</text>
<text x="216.9" y="128.6">K6</text>
<text x="216.9" y="126.7">K7</text>
<text x="126.2" y="132.3">H1</text>
<text x="126.2" y="134.2">H2</text>
<text x="126.2" y="136">R2</text>
<text x="126.2" y="137.9">K2</text>
<text x="131.6" y="133.1">TMS-SWDIO/P0.8</text>
<text x="131.6" y="135">TCK-SWCLK/P0.9</text>
<text x="131.6" y="136.8">P0.10/TOUTC</text>
<text x="193.7" y="136.8">P3.7/URX/TOUTC/SPI1_CS</text>
<text x="206" y="133.1">P3.10/S31</text>
<text x="206.9" y="135">P3.8/S29</text>
<text x="216.9" y="137.9">G15</text>
<text x="216.9" y="136">J10</text>
<text x="216.9" y="134.2">F8</text>
<text x="216.9" y="132.3">C14</text>
<text x="232.5" y="136">1</text>
<text x="232.5" y="137.9">1</text>
<text x="237.7" y="136">2</text>
<text x="237.7" y="137.9">2</text>
<text x="126.2" y="139.7">R3</text>
<text x="126.2" y="141.6">P2</text>
<text x="126.2" y="143.4">P3</text>
<text x="131.6" y="138.7">P0.11</text>
<text x="131.6" y="140.5">P0.12/SPIH_SCLK</text>
<text x="131.6" y="142.4">P0.13/SPIH_MISO</text>
<text x="192.1" y="138.7">P3.6/UTX/TOUTB/SPI1_MOSI</text>
<text x="195.4" y="142.4">P3.4/I2CSCL/SPI1_SCLK</text>
<text x="196.5" y="140.5">P3.5/I2CSD/SPI1_MISO</text>
<text x="216.9" y="143.4">F10</text>
<text x="216.9" y="141.6">G10</text>
<text x="216.9" y="139.7">H10</text>
<text x="126" y="145.3">M2</text>
<text x="131.6" y="144.2">P0.14/SPIH_MOSI</text>
<text x="131.6" y="146.1">P0.15/SPIH_CS</text>
<text x="201.3" y="149.8">P3.0/SPI0_SCLK</text>
<text x="201.5" y="148">P3.1/SPI0_MISO</text>
<text x="201.5" y="146.1">P3.2/SPI0_MOSI</text>
<text x="203.3" y="144.2">P3.3/SPI0_CS</text>
<text x="216.9" y="149">F14</text>
<text x="216.9" y="147.2">G14</text>
<text x="216.9" y="145.3">F15</text>
<text x="126.2" y="152.7">A5</text>
<text x="126.2" y="154.6">B5</text>
<text x="131.6" y="153.5">P1.0/S3/D0/SCL</text>
<text x="131.6" y="155.4">P1.1/S4/D1/DOUT</text>
<text x="206" y="155.4">P2.14/S27</text>
<text x="206" y="153.5">P2.15/S28</text>
<text x="216.9" y="154.6">E15</text>
<text x="216.9" y="152.7">A15</text>
<text x="126.2" y="156.4">A6</text>
<text x="126.2" y="158.2">B6</text>
<text x="126.2" y="160.1">A7</text>
<text x="126.2" y="162">B7</text>
<text x="131.6" y="157.2">P1.2/S5/D2/DIN</text>
<text x="131.6" y="159">P1.3/S6/D3</text>
<text x="131.6" y="160.9">P1.4/S7/D4</text>
<text x="206" y="159">P2.12/S25</text>
<text x="206" y="157.2">P2.13/S26</text>
<text x="206.2" y="160.9">P2.11/S24</text>
<text x="216.9" y="162">A13</text>
<text x="216.9" y="160.1">B13</text>
<text x="216.9" y="158.2">B14</text>
<text x="216.9" y="156.4">D14</text>
<text x="126.2" y="163.8">A8</text>
<text x="126.2" y="165.7">B8</text>
<text x="126.2" y="167.5">A9</text>
<text x="131.6" y="162.8">P1.5/S8/D5</text>
<text x="131.6" y="164.6">P1.6/S9/D6</text>
<text x="131.6" y="166.5">P1.7/S10/D7</text>
<text x="206" y="162.8">P2.10/S23</text>
<text x="206.9" y="166.5">P2.8/S21</text>
<text x="206.9" y="164.6">P2.9/S22</text>
<text x="216.9" y="167.5">C15</text>
<text x="216.9" y="165.7">B15</text>
<text x="216.9" y="163.8">A14</text>
<text x="37.1" y="171.2">1</text>
<text x="37.1" y="173.1">2</text>
<text x="125.3" y="171.2">A10</text>
<text x="125.3" y="173.1">B10</text>
<text x="126.2" y="169.4">B9</text>
<text x="131.6" y="168.3">P1.8/S11/D8</text>
<text x="131.6" y="170.2">P1.9/S12/D9</text>
<text x="131.6" y="172">P1.10/S13/D10</text>
<text x="131.6" y="173.9">P1.11/S14/D11</text>
<text x="196.6" y="172">P2.5/S2/ECLOCK-WRX</text>
<text x="201.3" y="168.3">P2.7/S20/TOUTA</text>
<text x="201.4" y="173.9">P2.3/COM3/DCX</text>
<text x="204.5" y="170.2">P2.6/S19/TE</text>
<text x="216.9" y="173.1">A3</text>
<text x="216.9" y="171.2">A4</text>
<text x="216.9" y="169.4">D15</text>
<text x="37.1" y="174.9">3</text>
<text x="37.1" y="176.8">4</text>
<text x="37.1" y="178.6">5</text>
<text x="125.3" y="178.6">A12</text>
<text x="125.5" y="174.9">A11</text>
<text x="125.5" y="176.8">B11</text>
<text x="131.6" y="175.7">P1.12/S15/D12</text>
<text x="131.6" y="177.6">P1.13/S16/D13</text>
<text x="131.6" y="179.5">P1.14/S17/D14</text>
<text x="199.8" y="175.7">P2.4/S1/RWX-RDX</text>
<text x="200.4" y="179.5">P2.1/COM1/RESX</text>
<text x="201.5" y="177.6">P2.2/COM2/CSX</text>
<text x="216.9" y="178.6">A2</text>
<text x="216.9" y="176.8">B3</text>
<text x="216.9" y="174.9">B4</text>
<text x="37.1" y="180.5">6</text>
<text x="37.1" y="182.3">7</text>
<text x="37.1" y="184.2">8</text>
<text x="125.3" y="180.5">B12</text>
<text x="131.6" y="181.3">P1.15/S18/D15</text>
<text x="205.2" y="181.3">P2.0/COM0</text>
<text x="216.9" y="180.5">B2</text>
</g>
</svg>
